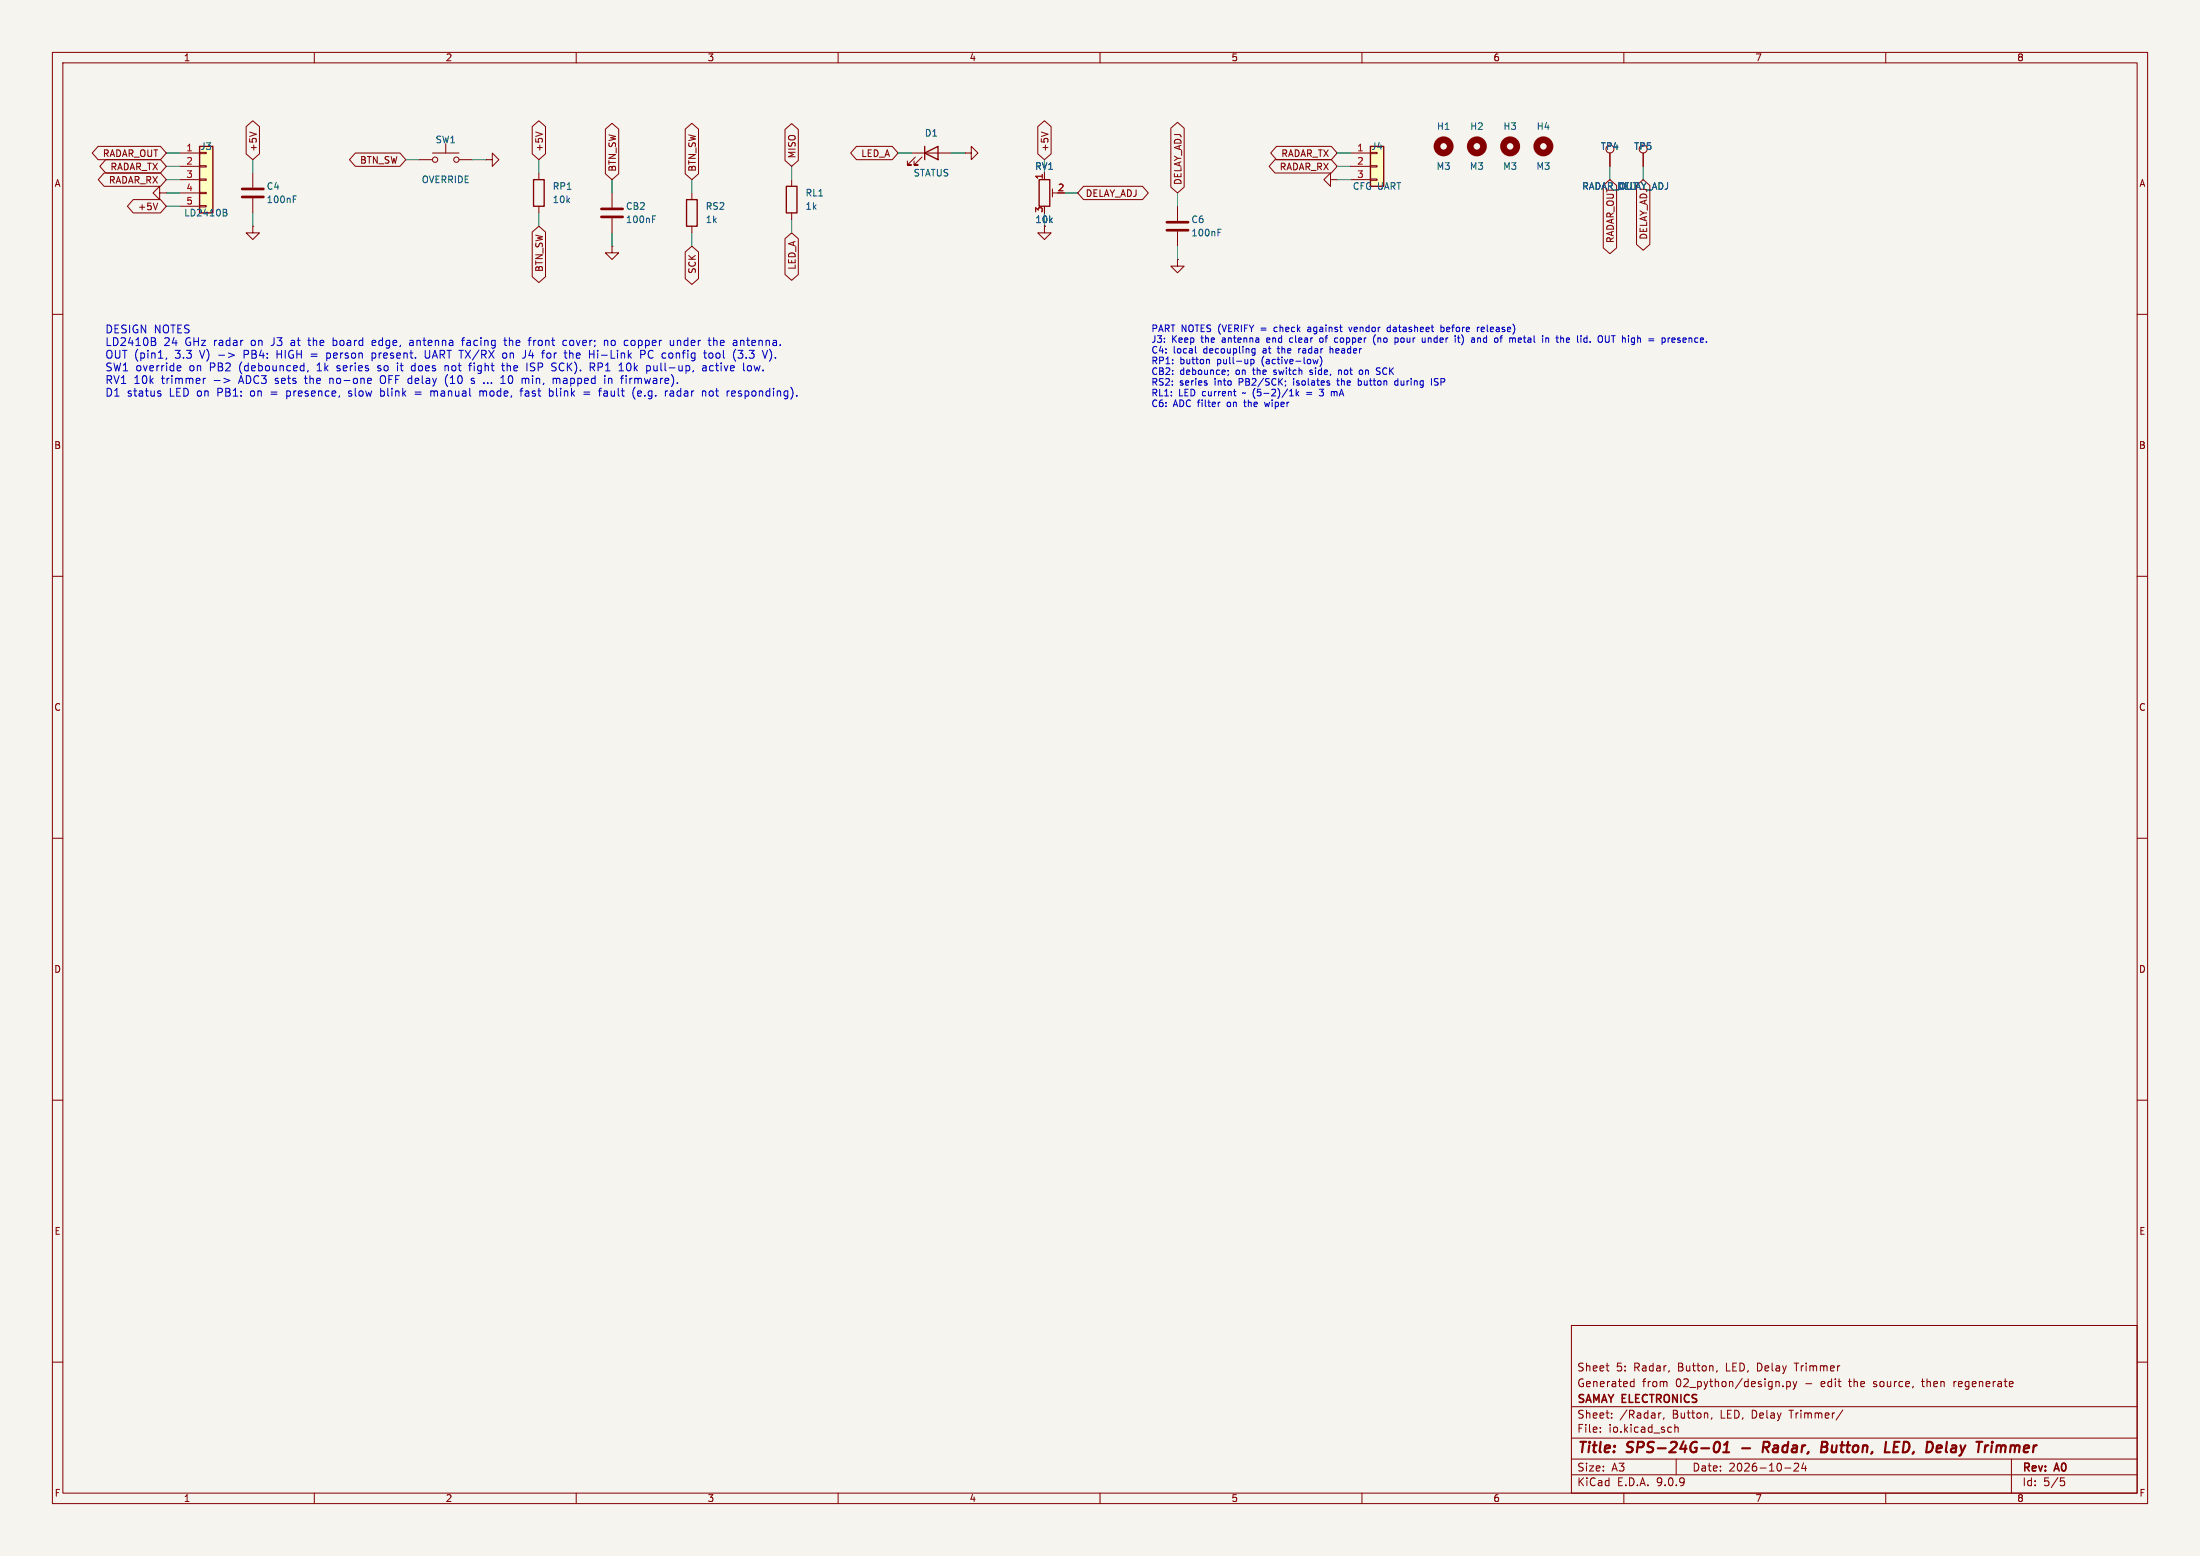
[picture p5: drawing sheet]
<svg xmlns="http://www.w3.org/2000/svg" width="420mm" height="297mm" viewBox="0 0 420 297" stroke-linecap="round" stroke-linejoin="round" font-family="sans-serif">
<path d="M0 0h420v297h-420z" fill="#f5f4ef" stroke="#f5f4ef" stroke-width=".19"/>
<g fill="none" stroke="#840000" stroke-width=".19">
<path d="M10 10h400v277h-400zM12 12h396v273h-396zM60 10v2M110 10v2M160 10v2M210 10v2M260 10v2M310 10v2M360 10v2M30.5 36.8v-1.2l-1.3 1.2 1.3 1.3v-1.3h1.2M31.7 36.8h.1M48.3 33v2.8"/>
<path d="M48.3 37.8v2.8M48.3 43.2v1.3h1.2l-1.2 1.2-1.3-1.2h1.3M48.3 43.2h.1M10 60h2M408 60h2M10 110h2M408 110h2M10 160h2M408 160h2M10 210h2M408 210h2M300 253h108v32h-108z"/>
<path d="M10 260h2M300 278.5h108M300 274.5h108M300 268.5h108M305.5 273.2v.2M305.5 272.5v.1M306.6 260.7h.6M307 261.7h.2M307.7 270.5v.2M307.7 269.8v.1M311.4 264.6h.5M311.4 263.8h.5"/>
<path d="M311.9 263.2v1.5M316.7 269.7v1M317.1 269.7l-.3 .1-.1 .2M317.7 270.6l-.2 .3M319.7 271.9v1.5M319.7 272.5l.2-.1 .4 .1 .1 .9M320 278.5v3M326.8 270.6l-.1 .3M327.8 261.6l-.1 .3M340.4 264.5v.2M341.1 263.8l.4-.1 .3 .3-.1 .6h-.6M341.1 263.7v1.5"/>
<path d="M342.3 263.7l.4 1M342.7 264.7l-.4 .5M342.7 279.3l-.2 .1M343 263.7l-.3 1M343.1 279.3l.3 .3-.1 .3-.9 .9h1M344.3 279.2l-.4 1.1h1M344.7 279.8v1M351.8 269.1l-1.3 1.9M366.8 263.7h.6M373 263.7v1M373.3 263.7l-.3 .3M384 278.5v6.5"/>
<path d="M408 260h2M60 285v2M110 285v2M160 285v2M210 285v2M260 285v2M300 281.5h108M310 285v2M340.7 280.2h1.2M360 285v2M393.4 282.1h.7M393.5 282.7h.4l.3 .2-.2 .6-.5 .1"/>
</g>
<g fill="none" stroke="#840000" stroke-width=".4">
<path d="M327.2 276a.77 .77 0 0 1 .8-.8 1.25 1.25 0 0 1-.3 2l-.4-.2M329 277.2h1.1M329.1 275.8l.7-.6-.3 2M332.6 276.4h1.5M337.1 276.3l.5 .9M337.5 275.2h-.8l-.2 2M337.6 276.2l-1 .1M347.8 276.2h.6M347.9 275.2l.8 .1a.51 .51 0 0 1 .1 .5 .51 .51 0 0 1-.4 .4l.3 .1a.58 .58 0 0 1-.3 .9h-.8zM359.8 277.2h1M361.6 276.2h.6M362.6 275.2h-.9l-.3 2h1"/>
<path d="M370.1 275.9l.5 .1 .1 .3-1 .2M370.5 277.1l-.2 .1M381.2 275.9l-.2 1.3M381.8 275.9l-.6 .2"/>
</g>
<circle cx="288.3" cy="27.9" r="1.27" fill="none" stroke="#840000" stroke-width="1.3"/>
<path d="M46.2 36.1h4.1M46.2 37.6h4.1" fill="none" stroke="#840000" stroke-width=".51"/>
<path d="M56 38h.4M56 37.4h.6" fill="none" stroke="#006464" stroke-width=".19"/>
<path d="M38.1 27.9h2.5v12.7h-2.5z" fill="#ffffc2"/>
<path d="M38.1 27.9h2.5v12.7h-2.5zM176.5 29.2l2.6-1.3v2.6zM176.5 27.9v2.6" fill="none" stroke="#840000" stroke-width=".25"/>
<g fill="none" stroke="#840000" stroke-width=".19">
<path d="M34.3 29.2h3.8M34.3 31.8h3.8M34.3 34.3h3.8M34.3 36.8h3.8M34.3 39.4h3.8M38.1 31.6h1.3v.3h-1.3zM38.1 34.2h1.3v.2h-1.3zM38.1 36.7h1.3v.3h-1.3zM38.1 39.2h1.3v.3h-1.3zM80 30.5h2.5M82.5 29.2h5.1M85.1 27.4v1.8"/>
<path d="M87.6 30.5h2.6M92.7 30.5h1.3v-1.3l1.2 1.3-1.2 1.3v-1.3M92.7 30.5h.1M174 29.2h7.6M174.8 30l-1.6 1.5h.8h-.8v-.8M176 30l-1.5 1.5h.8h-.8v-.8M224.8 39.4v2.8M254 34.3v-1.3l-1.3 1.3 1.3 1.3v-1.3h1.3M255.3 34.3h.1M224.8 49.5v1.3h1.3l-1.3 1.3-1.3-1.3h1.3M224.8 49.5h.1M224.8 44.2v2.8"/>
<circle cx="83.1" cy="30.5" r=".51"/>
<circle cx="87.1" cy="30.5" r=".51"/>
</g>
<path d="M42.6 39.9l.6 .2 .1 .2-.3 .3M42.6 40.6h.4M43 40.6l.3 .2v.3l-.7 .1M232.5 44.4h.4M232.5 43.8h.6" fill="none" stroke="#006464" stroke-width=".19"/>
<path d="M222.8 42.4h4M222.8 43.9h4" fill="none" stroke="#840000" stroke-width=".51"/>
<g fill="none" stroke="#840000" stroke-width="1.3">
<circle cx="275.6" cy="27.9" r="1.27"/>
<circle cx="281.9" cy="27.9" r="1.27"/>
</g>
<path d="M261.6 27.9h2.6v7.7h-2.6z" fill="#ffffc2"/>
<path d="M101.9 34.3h2v5.1h-2zM131.1 38.1h2v5.1h-2zM150.1 35.6h2v5h-2zM198.4 34.3h2v5.1h-2zM261.6 27.9h2.6v7.7h-2.6z" fill="none" stroke="#840000" stroke-width=".25"/>
<g fill="none" stroke="#840000" stroke-width=".19">
<path d="M18.7 27.9h11.9l1.1 1.3-1.1 1.3h-11.9l-1.1-1.3zM19.9 33h10.7l1.1 1.3-1.1 1.3h-10.7l-1.1-1.3zM20.2 30.5h10.4l1.1 1.3-1.1 1.2h-10.4l-1.1-1.2zM25.4 38.1h5.2l1.1 1.3-1.1 1.2h-5.2l-1.1-1.2zM30.1 38.8l-.4 1.2M47 24.2l1.3-1.1 1.2 1.1v5.2l-1.2 1.1-1.3-1.1zM47.7 25.2l1.2 .4M67.8 29.2h8.6l1.1 1.3-1.1 1.3h-8.6l-1.1-1.3zM101.6 24.2l1.3-1.1 1.2 1.1v5.2l-1.2 1.1-1.3-1.1zM102.3 25.2l1.2 .4M102.9 33v1.3M102.9 39.4v1.2"/>
<path d="M115.6 24.6l1.2-1.1 1.3 1.1v8.6l-1.3 1.1-1.2-1.1zM116.8 36.8v2.8M130.8 24.6l1.3-1.1 1.3 1.1v8.6l-1.3 1.1-1.3-1.1zM132.1 36.8v1.3M149.9 24.7l1.2-1.1 1.3 1.1v5.9l-1.3 1.2-1.2-1.2zM151.1 34.3v1.3M163.5 27.9h6.8l1.1 1.3-1.1 1.3h-6.8l-1.1-1.3zM184.1 29.2h1.3v-1.3l1.3 1.3-1.3 1.3v-1.3M184.1 29.2h.1M198.1 24.2l1.3-1.1 1.3 1.1v5.2l-1.3 1.1-1.3-1.1zM198.8 25.2l1.3 .4M199.4 33v1.3"/>
<path d="M200.9 36.1v1.5M200.9 36.8h1M206.9 35.6h11.2l1.1 1.2-1.1 1.3h-11.2l-1.2-1.3zM223.5 24.5l1.3-1.1 1.3 1.1v11.2l-1.3 1.1-1.3-1.1zM243.4 30.5h10.8l1.1 1.3-1.1 1.2h-10.8l-1.1-1.2zM243.7 27.9h10.5l1.1 1.3-1.1 1.3h-10.5l-1.1-1.3zM257.8 29.2h3.8M257.8 31.8h3.8M257.8 34.3h3.8M261.6 31.6h1.3v.3h-1.3zM261.6 34.2h1.3v.2h-1.3zM306.1 35.4l1.2-1.1 1.3 1.1v11.9l-1.3 1.1-1.2-1.1z"/>
<path d="M307.3 29.2v2.6M312.4 35.4l1.3-1.1 1.3 1.1v11.3l-1.3 1.1-1.3-1.1zM313.7 29.2v2.6M101.6 44.3l1.3-1.1 1.2 1.1v8.5l-1.2 1.1-1.3-1.1zM116.8 47v1.3h1.3l-1.3 1.2-1.2-1.2h1.2M116.8 47h.1M116.8 41.7v2.8M130.8 48.1l1.3-1.1 1.3 1.1v5.1l-1.3 1.1-1.3-1.1zM132.1 43.2v1.3M149.9 45.6l1.2-1.1 1.3 1.1v6.8l-1.3 1.1-1.2-1.1zM151.1 40.6v1.3M199.4 43.2v1.3h1.3l-1.3 1.2-1.3-1.2h1.3"/>
</g>
<path d="M114.8 39.9h4.1M114.8 41.4h4.1" fill="none" stroke="#840000" stroke-width=".51"/>
<path d="M124.6 41.8h.4M124.6 41.2h.6" fill="none" stroke="#006464" stroke-width=".19"/>
<circle cx="294.6" cy="27.9" r="1.27" fill="none" stroke="#840000" stroke-width="1.3"/>
<g fill="none" stroke="#009600" stroke-width=".19">
<path d="M31.7 39.4h2.6M31.7 29.2h2.6M31.7 36.8h2.6M31.7 31.8h2.6M31.7 34.3h2.6M48.3 30.5v2.5M77.5 30.5h2.5M90.2 30.5h2.5M102.9 30.5v2.5M116.8 34.3v2.5M132.1 34.3v2.5M151.1 31.8v2.5"/>
<path d="M171.4 29.2h2.6M181.6 29.2h2.5M199.4 30.5v2.5M203.2 36.8h2.5M224.8 36.8v2.6M255.3 29.2h2.5M255.3 31.8h2.5M255.3 34.3h2.5M307.3 31.8v2.5M313.7 31.8v2.5M48.3 40.6v2.6M102.9 40.6v2.6"/>
<path d="M116.8 44.5v2.5M132.1 44.5v2.5M151.1 41.9v2.6M199.4 40.6v2.6M224.8 47v2.5"/>
</g>
<g fill="none" stroke="#0000c2" stroke-width=".19">
<path d="M28.9 65.2h.5M29.4 65.2a.4 .4 0 0 1 .4 .3 .4 .4 0 0 1-.3 .5h-.6M29.6 64.6l.1 .3-.3 .3M30.3 75.1l.4 .1v.2l-.2 .2h-.3M30.3 74.6l.4 .1M31.8 68.3l-.1 .3M34 69.8l.5 .1v.2l-.7 .2M34.5 70.7l-.5 .1M38.8 72.2v1M39.2 72.2l-.2 .1-.2 .2M42.7 72.2l1.2 .4-1.2 .5M43.6 67.4l1.1 .4-1.1 .4"/>
<path d="M54.7 74.6v1.5M54.7 75.5l.2 .1M54.9 74.6l-.2 .1M58.7 65h.6M58.8 70.7l-.1 .3M62.4 67.4v1.5M62.4 68.3l.4 .1M62.8 67.4h-.4M63 72.2v1M63 72.3h.1M63.6 65.9l.4 .1M63.6 64.5v1.5"/>
<path d="M64 65h-.4M66.5 75.5l.5 .1M66.7 74.6l-.2 .2 .2 .3M70.7 72.2l.2 .4-.7 .1M70.8 73.1l-.1 .1M71 67.4v1.5M71 68.3l.5 .1M71.5 67.4h-.5M71.5 65h-.3l-.2 .2 .1 .7 .4 .1M71.7 65.3l-.7 .2M72.1 70.7l.1 .1M72.2 69.9v.3"/>
<path d="M72.7 75.5l.4 .1M72.7 74.1v1.5M72.7 71.9a1.01 1.01 0 0 0 .3 1.3M73.1 74.6l-.4 .1M75.9 69.8v1M78.2 65h.6M78.7 69.9l-.2 .6 .2 .2 .4 .1M78.7 65.4h-.3a.29 .29 0 0 0-.2 .3 .29 .29 0 0 0 .2 .3h.3M79.2 75.3h1.2M79.2 74.8h1.2M81.2 66.9v1.2l.3 .3h.2M82.2 74.6v1"/>
<path d="M82.8 74.7l.1 .1M82.9 74.8v.8M83 74.7l-.1 .1M85 69.8v1M85.5 71.5a1.72 1.72 0 0 0 0 2.3M85.5 69.9l-.3-.1-.2 .1M88.1 65h.6M88.7 64.5l-.4 .2v1.3M89.5 69.8h.5M89.7 69.5v1.3M90.4 72.2l-.4 .1v.2v.1l.5 .2 .1 .2-.2 .2-.4-.1M91.6 74.8l.4-.2 .2 .2"/>
<path d="M91.6 74.6v1M92.2 74.8v.8M92.5 74.6l-.3 .2M93.1 73.1v.1M95.6 73.2h.9M95.6 72.1l.4-.4v1.5M95.7 69.8h.6M96 69.3v1.3l.3 .2M96 67.5l.2-.1 .5 .1v.6l-.1 .2-.4 .1-.2-.2zM96.2 65h.5M96.4 64.5v1.2l.3 .3M99.2 74.6h.6"/>
<path d="M99.5 74.3v1.3M100.1 72.2l.2 .2M100.3 66.9v1M100.3 72.4v.8M100.5 75a.29 .29 0 0 0-.3 .3 .29 .29 0 0 0 .3 .3M100.5 74.6l-.2 .1M100.8 65h.6M100.9 72.3l-.4-.1-.2 .2M101.2 64.5h.2M101.2 70.7l.6 .1M101.3 69.4v.5l.5 .2M101.9 65v1"/>
<path d="M102 65.1l-.1 .1M104.7 67.4l-.3 .3v.4l.3 .3M105.3 74.6l.3 .3v.4l-.1 .2-.5 .1M105.8 72.2l.4 .1v.1M106.2 72.4v.8M106.7 72.2l-.4 .1-.1 .1M106.8 72.3l.1 .9M107.5 65.7l.2 .3 .5-.1M108.2 65h-.5l-.2 .2M108.7 66.9v1.5M109 67.4l-.3 .1M111.5 75.3h1.1"/>
<path d="M111.5 74.8h1.1M112.5 67.6h.9M113 70.1l.5 .7M113.2 69.3l.3 .3v.3l-.3 .2M113.4 66.9v1.5M114.5 74.3v1.3M115.5 65h.5v1M115.5 74.6l.4 .1M115.8 75h-.3a.29 .29 0 0 0-.3 .3 .29 .29 0 0 0 .3 .3h.3M116.2 72.3l.2-.1 .3 .1 .1 .9M116.2 72.2v1M116.7 65.1v.7"/>
<path d="M118.2 70.8h.8M119.7 69.4l-.1 .8 .2 .5M120.7 65l-.2 .2v.5l.2 .3M121 75.9l.2 .3M121.8 74.7v.8h.6M122.3 66.9v1.5M122.4 74.7l.1 .1M122.5 75l-.8 .1M123.2 67.4l-.3 .3h-.6M123.8 67.2l-.1 .5 .3 .6M124.8 69.8v.8l.1 .1 .3 .1M128.5 74.7l.1 .9"/>
<path d="M128.6 65v1M128.6 65.8l-.2 .2M128.6 75h-.5a.29 .29 0 0 0-.2 .3 .29 .29 0 0 0 .2 .3l.5-.1M129.3 65v1M129.7 65l-.4 .1M134.7 69.9l.1 .9M134.8 70.1l-.5 .1a.29 .29 0 0 0-.2 .3 .29 .29 0 0 0 .2 .3l.5-.1M135.4 67.5l.2-.1 .4 .1 .1 .6-.1 .2-.4 .1-.2-.2zM136 69.8l-.4 .1-.1 .2v.5l.5 .2M136.1 74.8l-.4-.2-.3 .3 .1 .6 .4 .1 .2-.1M136.2 65.1l.3-.1h.3l.1 1M140.2 74.6l.2 .4-.7 .1"/>
<path d="M140.3 75.5l-.1 .1M140.9 66.9h.9l-.5 .5 .4 .2v.6l-.2 .2-.5-.1M141.4 65v1M142 65h-.4l-.2 .1M142.8 69.9l-.1 .6 .3 .3 .3-.1 .2-.2-.2-.6M147.2 67.1l.1 .8-.3 1M148 68.2v.2M228.2 66.1v1.1l.2 .2M230.4 73.2v.3M230.9 68.8v.6M232.9 76.8h-.2M234.5 71.4l-.1 .3"/>
<path d="M235.5 74.7h.5M235.7 75.4l.3 .2M238.8 68.6v1.3M238.9 68.6l.4 .1 .1 .5-.2 .2h-.4M239.6 66.5v1.1l-.3 .2h-.3M239.6 66.6l-.4-.1-.2 .3 .1 .5h.5M241.4 76.8l.2 .8M245.4 72.7v.2M245.5 73.5l-.2 .2M246.2 75.6h.7M246.3 74.6l.2-.3v1.3M246.4 64.5l-.2 .2v.4l.2 .2"/>
<path d="M247.4 74.3v1.3M247.6 75.1l.3 .5M247.9 66.5v.9M247.9 74.7l-.5 .5M248.2 66.5l-.3 .3M249.4 74.9h1M249.4 75.3h1M249.8 62.5h-.1M249.8 62.8l-.2 .2 .2 .3M250 71.4l.2 .1M250 70.8l.2 .3M250.7 68.6l.2 .8 .2-.6 .3 .6 .2-.8"/>
<path d="M251.9 75.4l.5 .2M252 64.6v.6l.3 .1M252.2 68.3a1.48 1.48 0 0 1-.2 1.6M252.6 74.3l-.4 .5h.2M253.9 66.1v1.3M254.3 66.5l-.4 .2M254.3 74.7l.4 .2M254.8 65.2l.2 .1h.4M255.2 72.7h.5M255.4 72.3v1.2M255.6 70.6v.9M255.9 70.6l-.3 .2"/>
<path d="M257.5 62.5l.3 .8 .3-.8M259.3 72.3v1.2M259.3 73.5h.4M259.7 72.7h-.4M260 70.7l-.3-.1-.2 .3v.5l.2 .1 .3-.1M262.3 64.3a1.48 1.48 0 0 0 .3 1.5M263 70.8l.4 .1 .1 .3-.3 .3h-.3M263.5 70.3l-.5-.1-.2 .1M265.4 62.5h-.4l-.2 .2 .1 .5h.5M266.4 64.5l.4 .1 .1 .1v.5l-.5 .1M266.9 72.7h-.4l-.2 .2 .1 .6h.5M272.1 64.5v.8"/>
<path d="M272.1 65.2l-.2 .1M273.3 72.3v1.2M273.8 73.5h.5M274.1 72.3l-.3 .2 .3 .4M275.1 62.5h.3l.3 .2-.1 .5h-.5M275.1 62v1.3M278.2 64.5h.5M278.4 64.1v1.1l.3 .1M279.2 65.6l-.2 .2M282 62.5v.8M282.1 64.5v.8M282.4 62.5l-.4 .2"/>
<path d="M282.5 64.5l-.4 .1M283.2 62.5l-.4 .1v.6l.4 .1M283.4 62.8l-.6 .1M286.5 64.3v1M289.8 64.7l.1 .6h.4M290.4 64.8l-.6 .1M295.5 64.5l.1 .2v.6M299.6 64.6l-.4-.1-.2 .2 .1 .6h.5M299.6 64.8l-.6 .1M303.6 65.2v.1M307.2 64.1v1l-.1 .2h-.4M307.6 64.1h.7"/>
<path d="M317.3 64.6l.4-.1 .2 .2M317.3 64.5v1.3M317.9 65.1l-.2 .2h-.4M320.3 65.3h.4M320.7 64.6l-.3-.1-.1 .2v.2l.4 .1"/>
</g>
<g font-size="2.8" fill="#840000">
<text x="301" y="277.9">Title:</text>
<text x="310.6" y="277.9">SPS-24G-01</text>
<text x="338.2" y="277.9">Radar,</text>
<text x="350.1" y="277.9">Button,</text>
<text x="363.1" y="277.9">LED,</text>
<text x="371.8" y="277.9">Delay</text>
<text x="382.2" y="277.9">Trimmer</text>
</g>
<g font-size="2.1" fill="#0000c2">
<text x="20" y="63.9">DESIGN NOTES</text>
<text x="20" y="66.4">LD2410B</text>
<text x="20" y="68.8">OUT (pin1,</text>
<text x="20" y="71.2">SW1 override</text>
<text x="31.2" y="66.4">24</text>
<text x="33.5" y="68.8">3.3</text>
<text x="35.4" y="66.4">GHz radar</text>
<text x="36.2" y="71.2">on</text>
<text x="38.3" y="68.8">V)</text>
<text x="40.2" y="71.2">PB2</text>
<text x="41.9" y="68.8">-&gt;</text>
<text x="45.9" y="71.2">(debounced,</text>
<text x="46.9" y="68.8">PB4:</text>
<text x="48.2" y="66.4">on</text>
<text x="52.2" y="66.4">J3</text>
<text x="53.4" y="68.8">HIGH =</text>
<text x="56.1" y="66.4">at</text>
<text x="59.6" y="66.4">the</text>
<text x="60.9" y="71.2">1k</text>
<text x="63.2" y="68.8">person</text>
<text x="64.4" y="66.4">board</text>
<text x="64.9" y="71.2">series</text>
<text x="72" y="68.8">present.</text>
<text x="72.1" y="66.4">edge,</text>
<text x="72.8" y="71.2">so</text>
<text x="76.7" y="71.2">it</text>
<text x="79.4" y="66.4">antenna</text>
<text x="79.6" y="71.2">does</text>
<text x="82.3" y="68.8">UART TX/RX</text>
<text x="86.1" y="71.2">not</text>
<text x="89.6" y="66.4">facing</text>
<text x="90.9" y="71.2">fight</text>
<text x="97.4" y="71.2">the</text>
<text x="97.5" y="68.8">on</text>
<text x="97.8" y="66.4">the</text>
<text x="101.5" y="68.8">J4</text>
<text x="102.2" y="71.2">ISP</text>
<text x="102.6" y="66.4">front</text>
<text x="105.3" y="68.8">for</text>
<text x="107.1" y="71.2">SCK).</text>
<text x="109.3" y="66.4">cover;</text>
<text x="109.8" y="68.8">the</text>
<text x="114.6" y="71.2">RP1</text>
<text x="114.6" y="68.8">Hi-Link</text>
<text x="117.3" y="66.4">no</text>
<text x="120.3" y="71.2">10k</text>
<text x="121.3" y="66.4">copper</text>
<text x="124.5" y="68.8">PC config</text>
<text x="125.7" y="71.2">pull-up,</text>
<text x="130.2" y="66.4">under</text>
<text x="136.5" y="71.2">active</text>
<text x="137.1" y="68.8">tool</text>
<text x="137.8" y="66.4">the</text>
<text x="142.6" y="66.4">antenna.</text>
<text x="142.7" y="68.8">(3.3</text>
<text x="144.5" y="71.2">low.</text>
<text x="20" y="73.6">RV1</text>
<text x="20" y="76">D1</text>
<text x="24.2" y="76">status</text>
<text x="25.5" y="73.6">10k</text>
<text x="30.9" y="73.6">trimmer</text>
<text x="32.4" y="76">LED on</text>
<text x="40.9" y="73.6">-&gt;</text>
<text x="41.8" y="76">PB1:</text>
<text x="45.9" y="73.6">ADC3 sets</text>
<text x="48.2" y="76">on</text>
<text x="52.2" y="76">=</text>
<text x="55.4" y="76">presence,</text>
<text x="58.8" y="73.6">the</text>
<text x="63.6" y="73.6">no-one</text>
<text x="67.4" y="76">slow</text>
<text x="73.5" y="73.6">OFF delay</text>
<text x="73.6" y="76">blink</text>
<text x="83.5" y="76">manual</text>
<text x="86.1" y="73.6">(10</text>
<text x="91.3" y="73.6">s</text>
<text x="93" y="76">mode,</text>
<text x="93.8" y="73.6">...</text>
<text x="97.3" y="73.6">10</text>
<text x="101" y="76">fast</text>
<text x="101.4" y="73.6">min,</text>
<text x="106.6" y="76">blink</text>
<text x="107.5" y="73.6">mapped</text>
<text x="113.4" y="76">=</text>
<text x="116.5" y="76">fault</text>
<text x="117.5" y="73.6">in</text>
<text x="120.9" y="73.6">firmware).</text>
<text x="123" y="76">(e.g.</text>
<text x="129.4" y="76">radar</text>
<text x="136.6" y="76">not</text>
<text x="141.5" y="76">responding).</text>
</g>
<g font-size="2.1" fill="#840000">
<text x="301" y="262">Sheet</text>
<text x="308.5" y="262">5:</text>
<text x="311.9" y="262">Radar,</text>
<text x="320.5" y="262">Button,</text>
<text x="329.8" y="262">LED, Delay</text>
<text x="343.2" y="262">Trimmer</text>
<text x="301" y="268.2">SAMAY ELECTRONICS</text>
<text x="301" y="265">Generated</text>
<text x="313.5" y="265">from</text>
<text x="319.9" y="265">02_python/design.py</text>
<text x="344.7" y="265">-</text>
<text x="347.9" y="265">edit</text>
<text x="353.4" y="265">the</text>
<text x="358.2" y="265">source,</text>
<text x="367.7" y="265">then</text>
<text x="373.8" y="265">regenerate</text>
<text x="301" y="273.7">File:</text>
<text x="301" y="271">Sheet:</text>
<text x="307.1" y="273.7">io.kicad_sch</text>
<text x="309.2" y="271">/Radar,</text>
<text x="319.3" y="271">Button,</text>
<text x="328.6" y="271">LED, Delay</text>
<text x="342.1" y="271">Trimmer/</text>
<text x="301" y="281.1">Size:</text>
<text x="307.6" y="281.1">A3</text>
<text x="323" y="281.1">Date:</text>
<text x="330" y="281.1">2026-10-24</text>
<text x="386" y="281.3">Rev:</text>
<text x="392.4" y="281.3">A0</text>
<text x="301" y="283.9">KiCad</text>
<text x="308.7" y="283.9">E.D.A.</text>
<text x="316.3" y="283.9">9.0.9</text>
<text x="386" y="283.9">Id:</text>
<text x="390.1" y="283.9">5/5</text>
</g>
<g font-size="1.8" fill="#840000">
<text x="35" y="11.9">1</text>
<text x="85" y="11.9">2</text>
<text x="135" y="11.9">3</text>
<text x="185" y="11.9">4</text>
<text x="235" y="11.9">5</text>
<text x="285" y="11.9">6</text>
<text x="335" y="11.9">7</text>
<text x="385" y="11.9">8</text>
<text x="49.2" y="29.1" transform="rotate(-90 49.2 29.1)">+5V</text>
<text x="103.8" y="29.1" transform="rotate(-90 103.8 29.1)">+5V</text>
<text x="200.3" y="29.1" transform="rotate(-90 200.3 29.1)">+5V</text>
<text x="10.3" y="35.9">A</text>
<text x="19.5" y="30.2">RADAR_OUT</text>
<text x="20.7" y="35.2">RADAR_RX</text>
<text x="21" y="32.7">RADAR_TX</text>
<text x="68.6" y="31.4">BTN_SW</text>
<text x="117.8" y="32.9" transform="rotate(-90 117.8 32.9)">BTN_SW</text>
<text x="133" y="32.9" transform="rotate(-90 133 32.9)">BTN_SW</text>
<text x="152.1" y="30.3" transform="rotate(-90 152.1 30.3)">MISO</text>
<text x="164.3" y="30.2">LED_A</text>
<text x="225.7" y="35.4" transform="rotate(-90 225.7 35.4)">DELAY_ADJ</text>
<text x="244.2" y="32.7">RADAR_RX</text>
<text x="244.5" y="30.2">RADAR_TX</text>
<text x="408.3" y="35.9">A</text>
<text x="26.2" y="40.3">+5V</text>
<text x="207.2" y="37.8">DELAY_ADJ</text>
<text x="197.6" y="42.8">10k</text>
<text x="308.3" y="46.5" transform="rotate(-90 308.3 46.5)">RADAR_OUT</text>
<text x="103.8" y="52" transform="rotate(-90 103.8 52)">BTN_SW</text>
<text x="133" y="52.4" transform="rotate(-90 133 52.4)">SCK</text>
<text x="152.1" y="51.6" transform="rotate(-90 152.1 51.6)">LED_A</text>
<text x="10.3" y="85.9">B</text>
<text x="408.2" y="85.9">B</text>
<text x="10.3" y="135.9">C</text>
<text x="408.2" y="135.9">C</text>
<text x="10.3" y="185.9">D</text>
<text x="408.2" y="185.9">D</text>
<text x="10.3" y="235.9">E</text>
<text x="408.3" y="235.9">E</text>
<text x="10.3" y="285.9">F</text>
<text x="35" y="286.9">1</text>
<text x="85" y="286.9">2</text>
<text x="135" y="286.9">3</text>
<text x="185" y="286.9">4</text>
<text x="235" y="286.9">5</text>
<text x="285" y="286.9">6</text>
<text x="335" y="286.9">7</text>
<text x="385" y="286.9">8</text>
<text x="408.3" y="285.9">F</text>
</g>
<g font-size="1.8" fill="#a90000">
<text x="35.5" y="29">1</text>
<text x="259" y="29">1</text>
<text x="35.5" y="31.5">2</text>
<text x="35.5" y="34">3</text>
<text x="199.1" y="34.4" transform="rotate(-90 199.1 34.4)">1</text>
<text x="259" y="31.5">2</text>
<text x="259" y="34">3</text>
<text x="35.5" y="36.6">4</text>
<text x="35.5" y="39.1">5</text>
<text x="199.1" y="40.7" transform="rotate(-90 199.1 40.7)">3</text>
<text x="201.9" y="36.6">2</text>
</g>
<g font-size="1.8" fill="#006464">
<text x="38.2" y="28.8">J3</text>
<text x="83.1" y="27.5">SW1</text>
<text x="176.5" y="26.3">D1</text>
<text x="261.7" y="28.8">J4</text>
<text x="274.2" y="25">H1</text>
<text x="280.6" y="25">H2</text>
<text x="286.9" y="25">H3</text>
<text x="293.3" y="25">H4</text>
<text x="305.5" y="28.8">TP4</text>
<text x="311.9" y="28.8">TP5</text>
<text x="80.4" y="35.2">OVERRIDE</text>
<text x="174.3" y="33.9">STATUS</text>
<text x="197.5" y="32.6">RV1</text>
<text x="274.2" y="32.6">M3</text>
<text x="280.5" y="32.6">M3</text>
<text x="286.9" y="32.6">M3</text>
<text x="293.2" y="32.6">M3</text>
<text x="35.1" y="41.5">LD2410B</text>
<text x="50.8" y="36.4">C4</text>
<text x="50.8" y="39">100nF</text>
<text x="105.4" y="36.4">RP1</text>
<text x="105.4" y="39">10k</text>
<text x="119.4" y="40.2">CB2</text>
<text x="134.6" y="40.2">RS2</text>
<text x="153.7" y="37.7">RL1</text>
<text x="153.7" y="40.2">1k</text>
<text x="258.2" y="36.4">CFG UART</text>
<text x="301.9" y="36.4">RADAR_OUT</text>
<text x="308.6" y="36.4">DELAY_ADJ</text>
<text x="119.4" y="42.8">100nF</text>
<text x="134.6" y="42.8">1k</text>
<text x="227.3" y="42.8">C6</text>
<text x="227.3" y="45.3">100nF</text>
<text x="314.6" y="45.8" transform="rotate(-90 314.6 45.8)">DELAY_ADJ</text>
</g>
<g font-size="1.8" fill="#0000c2">
<text x="219.7" y="63.7">PART NOTES (VERIFY</text>
<text x="219.7" y="65.8">J3:</text>
<text x="223.7" y="65.8">Keep</text>
<text x="229.4" y="65.8">the</text>
<text x="233.6" y="65.8">antenna</text>
<text x="240.9" y="63.7">=</text>
<text x="242.3" y="65.8">end</text>
<text x="243.7" y="63.7">check</text>
<text x="246.9" y="65.8">clear</text>
<text x="250.3" y="63.7">against</text>
<text x="252.8" y="65.8">of</text>
<text x="255.8" y="65.8">copper</text>
<text x="258.4" y="63.7">vendor</text>
<text x="263.4" y="65.8">(no</text>
<text x="265.9" y="63.7">datasheet</text>
<text x="267.7" y="65.8">pour</text>
<text x="273.1" y="65.8">under</text>
<text x="276.3" y="63.7">before</text>
<text x="279.6" y="65.8">it)</text>
<text x="283" y="65.8">and</text>
<text x="283.5" y="63.7">release)</text>
<text x="287.6" y="65.8">of</text>
<text x="290.6" y="65.8">metal</text>
<text x="297.1" y="65.8">in</text>
<text x="300.1" y="65.8">the</text>
<text x="304.2" y="65.8">lid.</text>
<text x="308.4" y="65.8">OUT high</text>
<text x="318.4" y="65.8">=</text>
<text x="321.2" y="65.8">presence.</text>
<text x="219.7" y="67.8">C4:</text>
<text x="219.7" y="69.8">RP1:</text>
<text x="219.7" y="71.9">CB2:</text>
<text x="224" y="67.8">local</text>
<text x="225.2" y="69.8">button</text>
<text x="225.2" y="71.9">debounce;</text>
<text x="229.9" y="67.8">decoupling</text>
<text x="232.5" y="69.8">pull-up</text>
<text x="236" y="71.9">on</text>
<text x="239.5" y="71.9">the</text>
<text x="241.1" y="69.8">(active-low)</text>
<text x="241.4" y="67.8">at</text>
<text x="243.6" y="71.9">switch</text>
<text x="244.4" y="67.8">the</text>
<text x="248.5" y="67.8">radar</text>
<text x="250.7" y="71.9">side,</text>
<text x="254.7" y="67.8">header</text>
<text x="256.4" y="71.9">not</text>
<text x="260.6" y="71.9">on</text>
<text x="264" y="71.9">SCK</text>
<text x="219.7" y="73.9">RS2:</text>
<text x="219.7" y="76">RL1:</text>
<text x="225" y="76">LED current</text>
<text x="225.2" y="73.9">series</text>
<text x="232" y="73.9">into</text>
<text x="236.8" y="73.9">PB2/SCK;</text>
<text x="237.6" y="76">~ (5-2)/1k</text>
<text x="247.4" y="73.9">isolates</text>
<text x="252.8" y="76">3</text>
<text x="255.2" y="76">mA</text>
<text x="256" y="73.9">the</text>
<text x="260.1" y="73.9">button</text>
<text x="267.3" y="73.9">during</text>
<text x="274.5" y="73.9">ISP</text>
<text x="219.7" y="78">C6:</text>
<text x="224" y="78">ADC filter</text>
<text x="234.5" y="78">on</text>
<text x="238" y="78">the</text>
<text x="242.1" y="78">wiper</text>
</g>
</svg>
